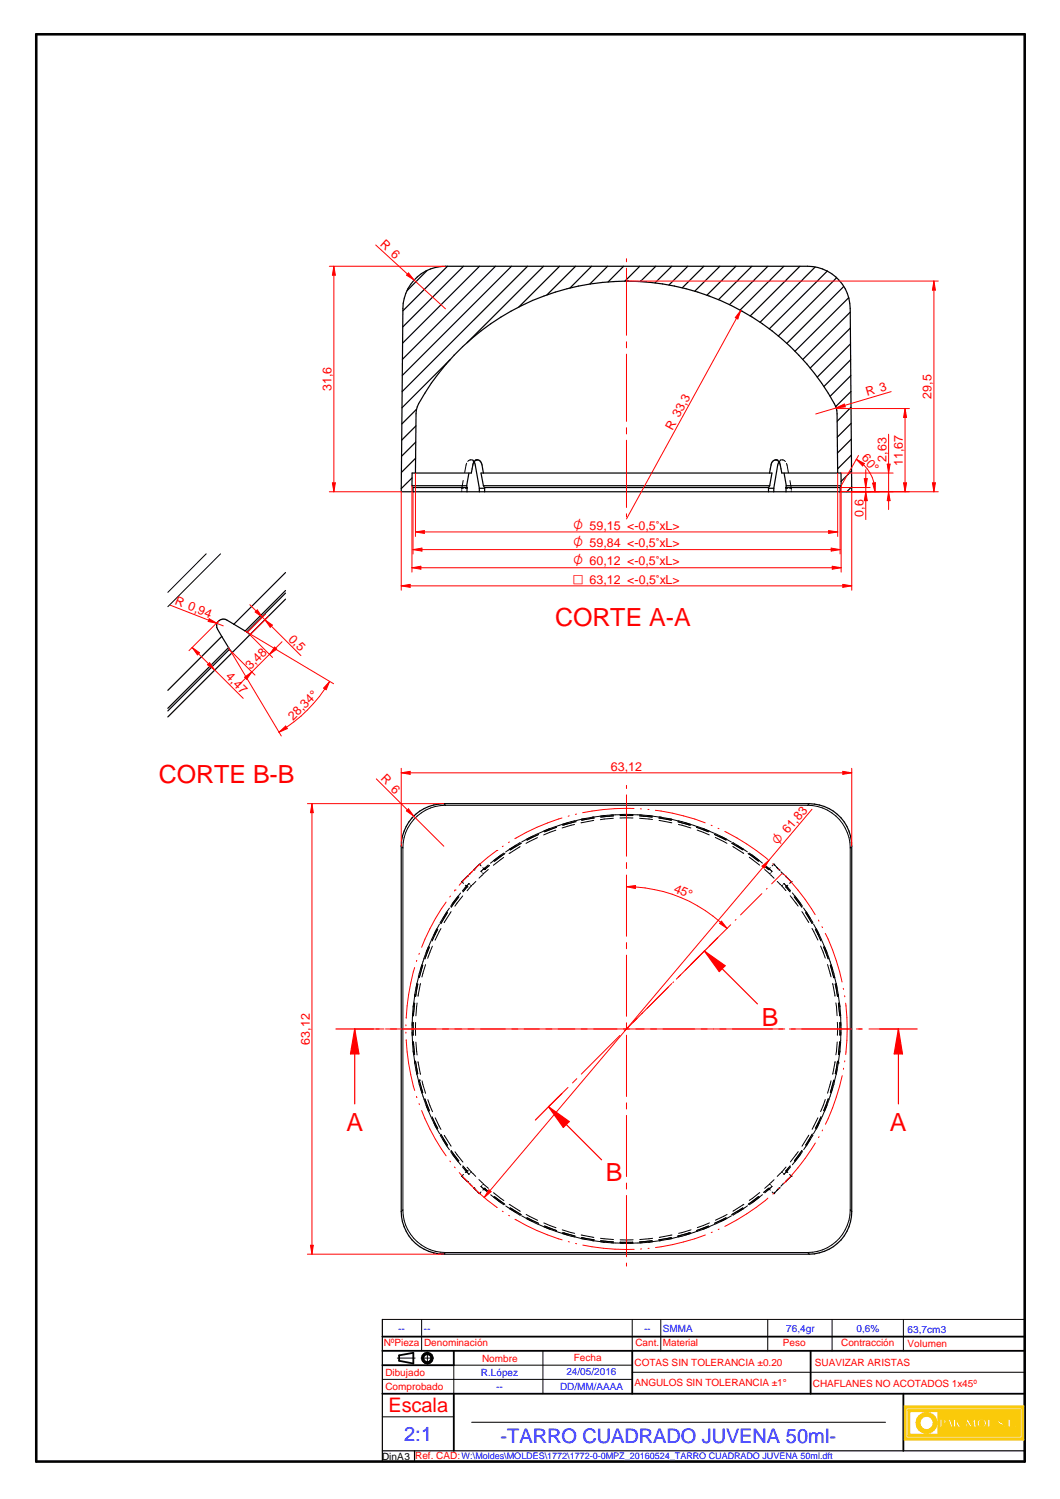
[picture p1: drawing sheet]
<svg xmlns="http://www.w3.org/2000/svg" width="297mm" height="420mm" viewBox="0 0 297 420" stroke-linecap="round" stroke-linejoin="round" font-family="sans-serif">
<path d="M10.2 9.6h276.9v400.1h-276.9z" fill="none" stroke="#000" stroke-width=".72"/>
<g fill="none" stroke="#000" stroke-width=".51">
<path d="M107.1 374.7h180M107.1 378.6h180M111.8 379.9v1.5M115.8 379.2v3M227.2 378.6v12.1M107.1 390.7h180M107.1 382.7h20.1M253.2 390.7v16"/>
<circle cx="119.7" cy="380.7" r="1.13"/>
<circle cx="119.7" cy="380.7" r="1.5"/>
</g>
<path d="M107.1 369.8v39.9h180v-39.9M107.1 406.7h180M116.2 406.7v3" fill="none" stroke="#000" stroke-width=".34"/>
<g fill="none" stroke="#000" stroke-width=".28">
<path d="M118.2 369.8v8.8M119.8 378.9v3.5M152.1 378.6v12.1M185.2 369.8v8.8M215.1 369.8v8.8M233.2 369.8v8.8M253.2 369.8v8.8M107.1 397.1h20.1M107.1 386.6h70.1M111.3 380.7h5M118 380.7h3.5M127.2 382.7v8"/>
<path d="M132.2 398.7h116"/>
</g>
<g fill="#faca0a">
<path d="M253.4 394.1v9.5h33.5v-9.5zM253.9 394.6h32.5v8.5h-32.5z" fill-rule="evenodd"/>
<path d="M254.4 395.1v7.4h31.5v-7.4zM281.3 399.7a.3 .3 0 0 1 .6 0 .3 .3 0 0 1-.6 0zM282.4 397.8h.7v2h.9v.2h-1.6zM284.3 399.7a.28 .28 0 0 1 .5 0 .28 .28 0 0 1-.5 0zM254.9 395.6h7.9v6.4h-7.9zM263.4 397.8h1.1a.68 .68 0 0 1 .6 .9 .68 .68 0 0 1-.9 .4h-.2v.9h-.6zM265.8 397.8h.6l.6 2.2h-.6l-.2-.5h-.6l-.2 .5h-.3zM267.2 397.8h.6v1l.8-1h.3l-.5 .7 .8 1.5h-.7l-.6-1-.1 1h-.6zM269.3 398.7h.8v.3h-.8zM270.9 397.8h.4l.8 1.5 .8-1.5h.4l.3 2.2h-.7l-.1-1.3-.8 1.3h-.2l-.7-1.3-.1 1.3h-.4zM274.1 398.1a1.34 1.34 0 0 1 2.1 0 1.34 1.34 0 0 1-.4 2 1.34 1.34 0 0 1-1.9-.8l-.1-.4zM276.8 397.8h.6v2h.9v.2h-1.5zM279.7 398.1a.81 .81 0 0 1 .8-.4 .81 .81 0 0 1 .6 .6l-.3 .2a.41 .41 0 0 0-.3-.5 .41 .41 0 0 0-.5 .3l.1 .1a.85 .85 0 0 1 1 .5 .85 .85 0 0 1-.3 1.1h-.2a.7 .7 0 0 1-.7 0 .7 .7 0 0 1-.3-.7l.3-.1a.42 .42 0 0 0 .2 .6 .42 .42 0 0 0 .5-.3l-.3-.3a.88 .88 0 0 1-.6-1.1z" fill-rule="evenodd"/>
</g>
<path d="M263.4 397.8h1.1a.68 .68 0 0 1 .6 .9 .68 .68 0 0 1-.9 .4h-.2v.9h-.6zM265.8 397.8h.6l.6 2.2h-.6l-.2-.5h-.6l-.2 .5h-.3zM267.2 397.8h.6v1l.8-1h.3l-.5 .7 .8 1.5h-.7l-.6-1-.1 1h-.6zM270.9 397.8h.4l.8 1.5 .8-1.5h.4l.3 2.2h-.7l-.1-1.3-.8 1.3h-.2l-.7-1.3-.1 1.3h-.4zM274.1 398.1a1.34 1.34 0 0 1 2.1 0 1.34 1.34 0 0 1-.4 2 1.34 1.34 0 0 1-1.9-.8l-.1-.4zM279.6 398.4a.79 .79 0 0 1 .6-.7 .79 .79 0 0 1 .9 .4v.3l-.3 .1a.41 .41 0 0 0-.3-.5 .41 .41 0 0 0-.5 .3l.4 .2" fill="none" stroke="#faca0a" stroke-width=".34"/>
<circle cx="280.4" cy="398.5" r=".17" fill="#faca0a"/>
<path d="M280.4 398.5a.78 .78 0 0 1 .7 .5 .78 .78 0 0 1-.1 .8" fill="none" stroke="#faca0a" stroke-width=".34"/>
<circle cx="281" cy="399.8" r=".17" fill="#faca0a"/>
<path d="M281 399.8l-.6 .3" fill="none" stroke="#faca0a" stroke-width=".34"/>
<circle cx="280.4" cy="400.1" r=".17" fill="#faca0a"/>
<path d="M279.8 399.4l.1-.2a.42 .42 0 0 0-.3 .5 .42 .42 0 0 0 .5 .3l.3 .1" fill="none" stroke="#faca0a" stroke-width=".34"/>
<circle cx="279.8" cy="399.5" r=".17" fill="#faca0a"/>
<path d="M279.8 399.5l.5 .4" fill="none" stroke="#faca0a" stroke-width=".34"/>
<circle cx="280.3" cy="399.9" r=".17" fill="#faca0a"/>
<path d="M280.7 399.6l-.4 .3" fill="none" stroke="#faca0a" stroke-width=".34"/>
<circle cx="280.7" cy="399.6" r=".17" fill="#faca0a"/>
<path d="M279.6 398.4l.1 .5 1 .7" fill="none" stroke="#faca0a" stroke-width=".34"/>
<path d="M257.4 397a2.92 2.92 0 0 1 3.2-.9 2.92 2.92 0 0 1 2 2.6h-1.1a1.89 1.89 0 0 0-2.8-1.5 1.89 1.89 0 0 0 0 3.3 1.89 1.89 0 0 0 2.8-1.5h1.1a2.91 2.91 0 0 1-4 2.5 2.91 2.91 0 0 1-1.2-4.5z" fill-rule="evenodd" fill="#faca0a"/>
<path d="M257.4 397a2.92 2.92 0 0 1 3.2-.9 2.92 2.92 0 0 1 2 2.6h-1.1a1.89 1.89 0 0 0-2.8-1.5 1.89 1.89 0 0 0 0 3.3 1.89 1.89 0 0 0 2.8-1.5h1.1a2.91 2.91 0 0 1-4 2.5 2.91 2.91 0 0 1-1.2-4.5z" fill="none" stroke="#faca0a" stroke-width=".34"/>
<path d="M264 398a.45 .45 0 0 1 .5 .5 .45 .45 0 0 1-.5 .4z" fill-rule="evenodd" fill="#faca0a"/>
<path d="M264 398a.45 .45 0 0 1 .5 .5 .45 .45 0 0 1-.5 .4z" fill="none" stroke="#faca0a" stroke-width=".34"/>
<path d="M265.9 398.3l.2 1h-.5z" fill="#faca0a"/>
<path d="M265.9 398.3l.2 1h-.5z" fill="none" stroke="#faca0a" stroke-width=".34"/>
<path d="M274.8 398.1a.86 .86 0 0 1 1.1 .9 .86 .86 0 0 1-1.2 .7 1.24 1.24 0 0 1 .1-1.6z" fill-rule="evenodd" fill="#faca0a"/>
<g fill="none" stroke="#faca0a" stroke-width=".34">
<path d="M253.4 394.1h33.5v9.5h-33.5zM253.9 394.6h32.5v8.5h-32.5zM254.4 395.1h31.5v7.4h-31.5zM254.9 395.6h7.9v6.4h-7.9zM269.3 398.7h.8v.3h-.8zM274.8 398.1a.86 .86 0 0 1 1.1 .9 .86 .86 0 0 1-1.2 .7 1.24 1.24 0 0 1 .1-1.6zM276.8 397.8h.6v2h.9v.2h-1.5zM282.4 397.8h.7v2h.9v.2h-1.6z"/>
<circle cx="281.6" cy="399.8" r=".3"/>
<circle cx="284.5" cy="399.8" r=".3"/>
</g>
<g fill="none" stroke="#000" stroke-width=".28">
<path d="M112.4 237.2l.5 .5M112.9 237.7v101.4M124.4 225.3l.4 .4M124.8 225.7a11.9 11.9 0 0 0-11.9 12M124.8 225.7h101.5M140.2 239.8l-2.7 2.1M141.2 239.1l-2.9 2.2M141.5 239.3l-2.9 2.1M143.5 237.9l2.5-1.6-3 2M144.6 236.9l-2.9 1.9M145.8 237.3l-3.1 1.9M145.8 236.2l-3.1 1.8"/>
<path d="M149.1 234.7l-1.4 .8M149.2 234.4l-3 1.6M150.6 234.8l-3.2 1.6M150.7 233.7l-3.3 1.6M150.9 233.9l-1.8 .8M154.1 232.3l-3.3 1.3M155.7 232.7l-3.3 1.3M155.8 231.6l-3.4 1.3M156 231.9l-3.4 1.2M159 230.6l-3.3 1.1M161 231.1l-3.5 1M161 230.1l-3.4 1"/>
<path d="M161.2 230.3h.1M161.2 230.3l-3.5 1M161.2 230.3l-3.1 .9M162.9 229.7l-2.1 .5M164.2 229.4l-1.3 .3M164.3 229.6l-1.3 .3M166.4 230l-3.6 .6M166.4 229l-3.5 .7M166.5 229.3l-2.2 .3M169.4 228.6l-3.5 .5M171.9 229.4l-3.7 .3M171.9 228.4l-3.6 .3"/>
<path d="M172 228.7l-3.7 .3M173.7 229.3h3.7M173.7 228.6h3.6M173.7 228.3h3.7M173.8 228.6h3.6M174.7 228.3l-3.5 .2M176.4 228.3l3.5 .2M179.2 228.7l1.2 .1M179.2 229.4l3.6 .3M179.2 228.4l3.6 .3M180.4 228.8l2.4 .2M181.7 228.6l3.4 .5"/>
<path d="M184.6 229.3l3.5 .6M184.7 229.3l3.5 .6M184.7 230l3.6 .6M184.7 229l3.6 .6M185.1 229.1h.1M186.9 229.4l1.4 .3M188.3 229.7l2 .5M189.9 230.3l3.1 .9M190 230.3l3 .9M190.1 230.1l3.4 1M190.1 231.1l3.5 1M192 230.6l3.4 1.1"/>
<path d="M193 231.2l.4 .1M195.3 231.6l3.4 1.3M195.4 232.7l3.4 1.3M197 232.3l3.2 1.3M198.5 233.1l-3.3-1.2 3.3 1.3M200.2 233.9l3.3 1.6M200.4 233.6l3.3 1.6M200.4 234.7l3.3 1.7M201.9 234.4l3 1.6M205.1 236.3l3.1 1.9zM205.3 236.1l3.1 1.9M205.4 237.3l3 1.9"/>
<path d="M206.5 236.9l2.9 1.9M209.7 239.3l2.9 2.1zM209.9 239.1l3 2.2M210.9 239.8l2.8 2.1M226.3 225.7a11.9 11.9 0 0 1 12 12M226.8 225.3l-.5 .4M238.3 237.7v101.4M238.7 237.2l-.4 .5M123.1 259l-1.5 3.1M125.2 255.6l-.1 .1M125.4 255.8l-1.9 3.1M125.9 254.6l-2.6 4.1"/>
<path d="M126.4 255.5l-1.9 3.1M127.3 252.6l-.3 .5M128.6 251.4l-2.2 2.9M129.1 250.3l-2.8 3.7M129.4 247.1h.1M129.4 247.1l.5 .5M129.7 251.1l-2.2 2.9M130.4 248.1l.5 .5-1.1 1.3 1.1-1.3M130.8 248.3h.1M130.8 248.3l-1.2 1.4M130.9 248.5v.1M130.9 248.6h.1"/>
<path d="M131 248.1l-.2 .2M131 245.5l-1.6 1.6M131 245.6h.1M131 245.6l-.8 .8M131.4 247.7l-1.1 1.3M131.4 247.7l.3 .2M131.4 247.7l-.2 .1M131.9 248.1l.2 .2M132.1 248.3l-1.2 1.4M132.2 248.2l-.1 .1M132.3 244.3l-.8 .9M132.8 243.8h.1"/>
<path d="M133.3 247.1l-.9 .9M133.6 243l-.8 .8M134.3 242.2h.1M134.3 242.2l.5 .5M134.3 242.2l-.3 .4M134.3 242.2l-1.6 1.6M134.8 244.2l.2 .2M135 244.1l-.2 .1M135.2 245.2l-1 .9M135.3 244.7l.2 .2M135.3 243.2l.5 .5M135.5 244.9l-.1 .1"/>
<path d="M135.5 243.6l.1 .1M135.5 243.6l-.2 .2M135.8 243.7h.1M136.1 243.1l-1.3 1.1M136.8 243.7l-1.3 1.2M136.8 242.4l-1.3 1.2M137.2 242.6l-1.5 1.1M141.1 240.3l-2.8 2.2M210 240.3l2.9 2.2M214.3 243.7l1.3 1.2M214.3 242.4l1.4 1.2M215 243.1l1.3 1.1"/>
<path d="M215.4 243.8h.1M215.5 243.7l-.1 .1M215.6 243.6h.1M215.6 244.9l.2 .1M215.7 243.6l.2 .2M215.9 243.2l-.6 .5-1.3-1.1 1.4 1.2M215.9 244.7l-.3 .2M215.9 245.2l1 1M216.2 244.1l.1 .1M216.3 244.2l-.2 .3M216.8 242.2h.1M216.8 242.2l-.4 .5"/>
<path d="M216.8 242.2l1.6 1.6M217.6 243.1l.8 .7M217.8 247.1l1 .9M218.4 243.9h.1M218.8 244.3l.9 .9M218.9 248.2l.2 .1M219.1 248.3l1.1 1.3M219.3 248.1l-.2 .2M219.7 247.7l-.2 .1M219.7 247.7l1.2 1.2M219.7 247.7l.2 .2M220.1 245.5l1.6 1.6"/>
<path d="M220.1 245.6h.1M220.1 245.6l.5 .4M220.2 248.1l.1 .2M220.2 248.6h.1M220.2 248.6l1.2 1.4M220.3 248.6h.1M220.3 248.3l1.2 1.3M220.3 248.3v.1M220.8 248.1l-.5 .5M221.4 246.8l.3 .3M221.4 251.1l2.2 2.9M221.7 247.1h.1"/>
<path d="M221.7 247.1l-.4 .5M222 250.3l2.2 2.7M222.5 251.4l2.2 2.9M222.7 251.1l2.2 2.9M224.2 253.6l.5 .7M224.7 255.5l2 3.1M225.2 254.5l1.9 2.9M225.7 255.8l1.9 3.1-1.8-3.1M225.9 255.5l1.9 3.1M228 259l1.6 3M116.2 278.8h.1M116.2 278.8l-.4 3.5"/>
<path d="M116.8 275.7l-.6 3.6M117.1 275.8l-.6 3.5M117.1 275.8l-.6 3.6M117.3 273.6l-.7 3.4M117.8 275.7l-.7 3.6M118.2 270.4l-1 3.5M118.4 270.6l-.9 3.4M118.5 270.5l-1 3.4M118.8 268.6l-1 3.3M119.3 270.4l-1.1 3.5M119.4 267.8l-.4 1M119.4 266.9l-.6 1.7"/>
<path d="M120.1 265.3l-.7 1.6M120.4 265.4l-1.3 3.3M120.8 263.7l-1.3 3.2M121.2 265.2l-1.4 3.4M121.9 262l-.8 1.7M121.9 261.9l-.8 1.8M122.4 260.3l-1.6 3.3M122.6 260.5l-.7 1.4M122.7 260.5l-.8 1.5M123.6 260.3l-1.7 3.2M227.5 260.2l1.7 3.3M228.5 260.5l.7 1.4"/>
<path d="M228.5 260.5l.7 1.5M228.7 260.3l1.6 3.2M229.2 262l.9 1.7M229.2 261.9l.8 1.8M230 265.2l1.3 3.4M230.3 263.7l1.4 3.2M230.8 265.4l1.3 3.4zM231 265.2l2.3 6.7M231.9 270.3l1 3.5M232.7 270.5l.1 .4M232.7 270.6l.1 .3M232.8 270.9l.9 3.1"/>
<path d="M232.8 270.9l.8 3.1M232.9 270.4l1 3.5M233.3 275.6l.7 3.6M233.6 274h.1M233.7 274h.1M233.8 273.6l.5 2.1M234 275.8l.7 3.5-.6-3.5M234.3 275.7l.7 3.5M234.3 275.7l.3 1.3M234.9 278.8l.4 3.4M115.5 286.6v3.6M115.5 289.3l.2 3.5"/>
<path d="M115.6 292.1l.3 3.6M115.7 284.1l-.2 3.4M115.8 286.6l-.1 3.5M115.8 286.6v3.6M115.8 294.6l.4 3.4M115.9 292v1.2M115.9 292.1l.1 1.1M115.9 293.2l.3 2.3M115.9 283.5v1.2M115.9 281.1l-.3 3.6M116 293.2l.2 2.5M116 283.5l-.1 1.3"/>
<path d="M116.2 297.6l1.1 5.6M116.2 281.1l-.3 2.4M116.2 281.2l-.2 2.3M116.4 297.4l.7 3.5M116.5 297.5l.6 3.5M116.5 286.6v3.6M116.5 292.1l.4 3.6M116.9 281.1l-.4 3.6M117.1 297.6l.7 3.6M234 297.5l-.7 3.6M234.2 281.1l.4 3.6M234.6 299.8l-.3 1.3"/>
<path d="M234.6 292.1l-.4 3.6M234.7 286.6v3.6M234.7 297.4l-.6 3.5zM234.9 297.9h.1M234.9 281.1l.4 3.6M235 297.5l-.6 3.6M235.2 293.2l-.3 2.4M235.2 281.1l.4 3.6M235.3 292l-.1 1.2M235.3 294.5l-.4 3.4M235.4 286.6v3.6M235.5 284l.1 3.5"/>
<path d="M235.6 292.1l-.4 3.6M235.6 286.6v3.6M235.6 289.3l-.1 3.4M116.8 300.9v.2M117.3 302.9l.9 3.5M117.5 302.8h.1M117.5 302.8l1 3.5M117.5 302.8l.9 3.1M117.8 304.9l2.3 6.7M118.3 303l1 3.5M119 308l1.3 3.4M119.1 308l1.3 3.4"/>
<path d="M119.5 309.9l1.3 3.2M119.9 308.2l1.3 3.4M120.9 313.3l1.6 3.2M121.1 313.1l1.5 3.2zM121.6 314.7l1.6 3.1M122 313.3l1.6 3.3M123.4 318.2l1.8 3.1M124.1 319.4l1.8 2.9M124.5 318.2l1.9 3.1M226.7 318.2l-2 3.1M227.1 319.3l-1.9 2.9M227.8 318.1l-1.9 3.1"/>
<path d="M229.2 313.3l-1.6 3.2M229.2 314.8l-.7 1.4M229.6 314.7l-1.6 3.1M230.1 313l-1.6 3.3M230.3 313.2l-1.6 3.3M231.3 308.2l-1.3 3.4M231.7 309.9l-1.3 3.2M232.1 308l-1.3 3.3zM232.8 305.9l-.1 .3M232.9 302.9l-1 3.5M233.3 304.9l-2.2 6.6M233.6 302.8l-.8 3.1"/>
<path d="M233.7 302.8l-.9 3.1M233.9 302.9l-1 3.5M234.3 301.1l-.5 2M112.9 339.1l-.5 .5M112.9 339.1a11.9 11.9 0 0 0 11.9 12M125.1 320.5l-1.6-2.6 1.9 3.1M126.3 322.8l2.1 2.9M126.4 322.5l2.2 2.9M126.8 323.1l1.8 2.3M127 323.8l2.1 2.7M127.5 322.8l2.2 2.9M129.4 329.6h.1"/>
<path d="M129.4 329.6l1.6 1.7M129.6 327.2l1.2 1.3M129.7 326.8l1.2 1.4M129.8 326.9l1.1 1.3M129.9 329.2l-.5 .4M130.2 330.4l.8 .8M130.3 327.9l1.1 1.2M130.8 328.5l.2 .2M130.8 328.4v.1M130.9 328.2h.1M130.9 327.2l1.2 1.3M130.9 328.2l-.5 .5"/>
<path d="M131 331.2h.1M131.2 328.9l.2 .2M131.5 331.6l.8 .8M131.6 329l-.2 .1M132.1 328.5l-.2 .2M132.1 328.5l.1 .1M132.3 328.8l1 .9M132.7 333l1.6 1.6M132.8 332.9h.1M132.8 333l.7 .8M134.2 330.6l1 1M134.3 334.6h.1"/>
<path d="M134.8 332.6l1.3 1.1M134.8 332.6l.2 .1M134.8 334.1l-.5 .5M135 332.3l-.2 .3M135.3 333l.2 .2M135.3 333.6l.5-.5 1.4 1.2M135.3 331.8l.2 .1M135.5 333.2h.1M135.5 331.9l1.4 1.2M135.5 333.2l1.4 1.1M135.5 331.9l-.2 .2M135.6 333.1h.2"/>
<path d="M135.8 333.1h.1M135.8 333.1l1.3 1.1M137.5 334.9l2.8 2.1M138.3 334.3l2.9 2.2M138.3 335.5l2.9 2.2M138.5 335.4l2.3 1.7M138.6 335.4l2.2 1.7M140.8 337.1l.6 .4M140.8 337.1l.7 .5M141.7 338l3 1.9M142.7 337.6l3.1 1.9M142.7 338.8l3.1 1.9"/>
<path d="M142.9 338.5l3.1 1.9M143 338.6l3.1 1.9M208.2 338.6l-.6 .3M208.2 338.5l-3.1 1.9M208.4 338.8l-3 1.8M208.4 337.6l-3 1.9M209.5 338l-3 1.9M212.6 335.4l-2.3 1.7M212.6 335.4l-2.9 2.1M212.9 334.3l-2.9 2.2M212.9 335.5l-2.9 2.2M213.7 334.9l-2.8 2.1"/>
<path d="M215.3 333.1h.1M215.3 333.1l.6 .5M215.4 333.1h.1M215.4 333.1l-1.4 1.1M215.6 333.1l.1 .1M215.6 331.9l-1.3 1.2M215.6 331.9l.3 .2M215.7 333.2l-1.4 1.1M215.8 331.8l-.2 .1M215.9 333l-.2 .2M216.2 332.4l.1 .2M216.3 332.6l-1.2 1.1"/>
<path d="M216.3 332.6l-.2 .1M216.4 334.1l.4 .5M216.8 334.6h.1M216.9 330.7l-1 .9M217.2 334.2l-.4 .4M218.4 333h.1M218.4 333l-.8 .8M218.5 333l-1.7 1.6M218.8 328.8l-1 .9M219.1 328.5l-.2 .1M219.1 328.5l.1 .2M219.5 328.9l.2 .2"/>
<path d="M219.6 331.6l-.8 .9M219.9 329l-.2 .1M220.1 331.2h.1M220.2 328.2h.1M220.2 328.2l.1 .1M220.3 327.1l-1.2 1.4M220.3 328.5h.1M220.3 328.5l-.2 .2M220.9 330.4l-.8 .8M220.9 327.8l-1.2 1.3M221.3 329.2l.4 .4M221.4 326.8l-1.2 1.4"/>
<path d="M221.4 326.8l-1.1 1.4 .5 .5M221.5 327.1l-1.2 1.4M221.7 329.6h.1M221.7 329.6l-1.6 1.7M223.7 322.8l-2.2 2.9M224.2 323.7l-2.2 2.8M224.3 323.1l-1.7 2.3M224.7 322.5l-2.1 2.9M224.9 322.7l-2.2 3M225.8 320.9l1.8-3-1.8 3.1M238.3 339.1l.4 .5M238.3 339.1a11.9 11.9 0 0 1-12 12"/>
<path d="M124.8 351.1l-.4 .4M124.8 351.1h101.5M146.2 340.8l3.1 1.6M147.4 340.4l3.3 1.7M147.5 341.5l3.2 1.7M147.6 341.3l1.5 .8M147.7 341.3l1.4 .8M149.1 342.1l1.9 .8M149.1 342.1l1.7 .8M150.9 343.2l3.2 1.3M152.4 342.8l3.4 1.3M152.4 343.9l1.7 .7"/>
<path d="M152.6 343.6l2.4 1M154.1 344.6l5 1.6M155 344.6l1 .3M155 344.6l.9 .3M157.6 344.7l3.4 1M157.6 345.8l3.5 .9M157.6 345.5l3.5 1M157.8 345.5l3.4 1M160.8 346.6l3.4 .8M162.9 346.2l3.5 .6M162.9 347.2l3.6 .6M162.9 346.8l1.4 .4"/>
<path d="M163 346.9l1.3 .3M164.3 347.2l2.2 .3M166 347.7h.1M166 347.7l3.4 .4M168.3 347.1l3.6 .3M168.3 347.8l2.4 .2M168.3 348.1l3.6 .3M168.4 347.8l2.3 .2M170.7 348l1.3 .1M170.7 348l1.2 .1M171.2 348.3l3.5 .1M173.7 348.2h3.6"/>
<path d="M173.8 348.2h3.6M173.8 347.5h3.6M173.8 348.5h3.6M180 348.3l-3.5 .1M180.4 348l-1.2 .1M182.7 347.8l-2.3 .2M182.8 347.8l-2.4 .2M182.9 347.1l-3.6 .3M182.9 348.1l-3.6 .3M185.2 347.7l-3.5 .4M188.1 346.9l-3.5 .6M188.2 346.9l-3.5 .6"/>
<path d="M188.3 346.2l-3.6 .6M188.3 347.2l-3.6 .6M189.9 346.5h.1M190.3 346.6l-3.4 .8M193 345.6l-3.1 .9M193.4 345.5l-.4 .1M193.6 345.7l-3.5 1M193.6 344.7l-3.4 1M195.4 345.1l-3.3 1.1M197.1 344.6l-1.7 .5M198.5 343.7l-3.3 1.2M198.5 343.6l-3.3 1.3"/>
<path d="M198.8 343.9l-1.7 .7M198.8 342.8l-3.4 1.3M200.3 343.2l-3.2 1.3M202 342.1l-1.8 .8M202.1 342.1l-1.9 .8M203.5 341.3l-1.5 .8M203.7 341.5l-3.3 1.6M203.8 340.4l-3.3 1.6M205 340.8l-3.1 1.6M226.3 351.1l.5 .4M107.1 369.8h180M177.2 369.8v8.8"/>
<path d="M127.2 382.7h50M177.2 384.6h109.9"/>
</g>
<path d="M115.8 379.2l-4 .7M127.2 378.6v4.1M177.2 378.6v12.1M111.8 381.4l4 .8M127.2 390.7v16" fill="none" stroke="#000" stroke-width=".51"/>
<path d="M115.4 229.3a12.2 12.2 0 0 1 9-4h102.4a11.9 11.9 0 0 1 11.9 11.9v102.4a11.9 11.9 0 0 1-11.9 11.9h-102.4a11.9 11.9 0 0 1-12-11.9v-102.4a12.3 12.3 0 0 1 3-7.9z" fill="none" stroke="#000" stroke-width=".34"/>
<g fill="none" stroke="#f00" stroke-width=".28">
<path d="M139.2 238.4h.1M139.2 238.4a59.1 59.1 0 0 0-10.5 9.7M141 237.2l-.2 .1M142.7 236l-.2 .2M157.5 229.3a61.5 61.5 0 0 0-13.2 5.8M159.5 228.7l-.3 .1M161.5 228.2l-.3 .1M175.6 220.1v.9M175.6 222.8v17.2M177.7 226.6a61.6 61.6 0 0 0-14.4 1.2M179.5 226.7h.2M181.6 226.9h.3"/>
<path d="M183.6 227.1a60.1 60.1 0 0 1 14 3.5M199.3 231.3l.3 .1M201.2 232.2l.3 .1M203.1 233a63.1 63.1 0 0 1 12.1 7.9M125 252.9a55.2 55.2 0 0 0-6.8 12.6M126.2 251.2l-.2 .2M127.5 249.5h.1M127.5 249.5l-.2 .2M175.6 241.8v1.7M175.6 245.3v17.1M204.8 259.2l-6 6M206.2 257.7l-.2 .2"/>
<path d="M213.5 250.5l-6 6M215 249l-.2 .2M216.5 242.1l.2 .2M218.1 243.5l.2 .2M219.2 244.7l-3 3M219.6 245a60 60 0 0 1 8.8 11.4M229.4 257.9l.1 .3M230.3 259.8l.2 .2M116.2 271.2a60.2 60.2 0 0 0-2.4 14.2M116.8 269.2l-.1 .3M117.5 267.2l-.1 .3M175.6 264.2v1.7"/>
<path d="M175.6 267.7v17.2M187.3 276.7l-6 6M188.8 275.2l-.2 .2M196 268l-6 5.9M197.5 266.4l-.2 .3M231.3 261.6a56.8 56.8 0 0 1 4.7 13.7M236.3 277l.1 .3M236.7 279.1v.3M99.4 288.4h8.2M108 288.4h111.9M113.7 287.2v.3M113.7 289.3v.3"/>
<path d="M113.8 291.4v.2a61.9 61.9 0 0 0 2.4 14M175.6 286.7v1.7M175.6 290.2v17.1M178.6 285.4l-3 3M180 283.9l-.2 .2M221.2 288.4h17.6M236.4 299.4l-.1 .3M236.7 297.3v.3M237 281.2a61.4 61.4 0 0 1 0 14.4M240 288.4h1.7M243.5 288.4h8.3M116.7 307.3l.1 .3"/>
<path d="M117.4 309.3l.1 .3M118.2 311.3a58.7 58.7 0 0 0 6.8 12.7M175.6 309.1v1.8M175.6 312.6v17.2M229.5 318.6l-.1 .3M230.5 316.7l-.1 .3M236 301.5a64.2 64.2 0 0 1-4.7 13.6M126.1 325.4l.1 .3M127.3 327.1l.3 .2M128.7 328.7a58 58 0 0 0 10.6 9.8M140.8 339.5l.2 .1M175.6 331.6v1.7"/>
<path d="M175.6 335.1v17.2M215.2 335.8a60.8 60.8 0 0 1-12.1 7.9M216.8 334.5l-.2 .2M218.3 333l-.2 .2M228.5 320.4a59.9 59.9 0 0 1-8.9 11.4M142.5 340.7l.3 .1M144.3 341.8a59.6 59.6 0 0 0 13.2 5.7M159.3 348l.3 .1M161.3 348.5l.3 .1M163.3 349a61.5 61.5 0 0 0 14.4 1.2M175.6 354v.9M179.8 350.1h-.3"/>
<path d="M181.9 349.9h-.3M197.7 346.2a64 64 0 0 1-14 3.5M199.6 345.4l-.3 .1M201.5 344.5l-.2 .1"/>
</g>
<path d="M104.6 288.4h-5.2v21M246.5 288.4h5.3" fill="none" stroke="#f00" stroke-width=".34"/>
<path d="M99.4 288.4l1.2 7h-2.4z" fill="#f00"/>
<path d="M99.4 288.4l1.2 7h-2.4zM251.8 288.4v21" fill="none" stroke="#f00" stroke-width=".34"/>
<path d="M251.8 288.4l1.1 7h-2.3z" fill="#f00"/>
<path d="M94.1 288.4h5.3M251.8 288.4l1.1 7h-2.3zM251.8 288.4h5.2" fill="none" stroke="#f00" stroke-width=".34"/>
<g fill="none" stroke="#000" stroke-width=".34">
<path d="M117 77.6a11.8 11.8 0 0 1 7.8-3h101.5a11.9 11.9 0 0 1 12 11.8l.4 51.4h-126.3l.5-51.4a11.9 11.9 0 0 1 4.1-8.8zM119.7 75.8l-5.6 5.6M125.4 74.6l-12.5 12.5M129.9 74.6l-17 17.1M134.4 74.6l-21.6 21.6M138.9 74.6l-26.1 26.1M143.3 74.6l-30.6 30.6M147.8 74.6l-35.1 35.2M152.3 74.6l-21.4 21.5M156.8 74.6l-11.4 11.5M161.3 74.6l-8.1 8.1M165.8 74.6l-6.1 6.2"/>
<path d="M170.3 74.6l-5 5M174.8 74.6l-4.4 4.4M179.3 74.6l-4.2 4.2M183.8 74.6l-4.3 4.3M188.3 74.6l-4.7 4.7M192.7 74.6l-5.2 5.3M197.2 74.6l-6 6.1M201.7 74.6l-7 7M206.2 74.6l-8.1 8.2M210.7 74.6l-9.4 9.4M215.2 74.6l-10.8 10.8M219.7 74.6l-12.3 12.3"/>
<path d="M224.2 74.6l-14 14M228.4 74.8l-15.4 15.5M231.8 76l-16.2 16.2M234.4 77.9l-16.3 16.3M236.4 80.3l-15.9 16M237.8 83.4l-15 15.1M238.3 87.5l-13.3 13.3M238.3 91.9l-11.3 11.3M238.3 96.4l-9.3 9.3M116.5 119.4l-3.9 4M116.7 114.7l-4.1 4.1M126.2 100.8l-13.6 13.5"/>
<path d="M238.4 100.8l-7.5 7.5M238.4 105.3l-5.8 5.8M238.5 109.7l-4.3 4.3M238.5 114.2l-3.9 3.9M238.5 118.7l-3.9 3.9M115.4 136.1h15.4M115.4 136.1l.3 .6M115.5 133.9l-3.1 3M115.7 136.7h15.2M115.7 136.7v1.1M116.4 132.6l.2-16.6a9.5 9.5 0 0 1 2.4-5.8 66.5 66.5 0 0 1 115.2 3.8l.4 2 .1 16.6M116.5 128.4l-4 4"/>
<path d="M116.5 123.9l-4 4M130.8 136.1l.1 .6M130.9 136.7v1.1M131.4 132.6l-.6 3.5M132.8 129.5l.4 .8 1.1 6.6M134.3 136.9h1.5M134.3 136.9v.9M135.5 132.6l-.4-2.3a1.25 1.25 0 0 0-.9-1.3 1.25 1.25 0 0 0-1.4 .6l-.7 3h-16.6l-.1 3.5M135.5 136.1l-.7-3.5h81.5l-.6 3.5M135.5 136.1h80.2M135.5 136.1l.3 .6M135.8 136.7h79.6"/>
<path d="M135.8 136.7v.2M135.8 136.9v.9M215.3 136.9h1.5M215.3 136.9v.9M215.4 136.7l-.1 .2M215.6 132.6l.5-2.3a1.3 1.3 0 0 1 1.3-1.4 1.3 1.3 0 0 1 1.3 1.4l.4 2.3h16.6v3.5M215.7 136.1l-.3 .6M216.8 136.9v.9M218.3 129.5l-.4 .8-1.1 6.6M219.7 132.6l.6 3.5M220.2 136.7h15.2M220.2 136.7l.1 1.1"/>
<path d="M220.3 136.1h15.4M220.3 136.1l-.1 .6M235.4 136.7v1.1M235.7 136.1l-.3 .6M238.5 123.1l-3.8 3.9M238.6 127.6l-3.9 3.8M238.6 132l-2.9 3M238.7 136.4l-1.4 1.4"/>
</g>
<g fill="none" stroke="#000" stroke-width=".28">
<path d="M129.4 136.9h.4M129.4 136.9v.3M129.4 137.5v.3M129.8 134.7l-.4 2.2M130.4 136.9h.5M130.8 129.8l-.6 2.7M132.5 129.1h.1M132.5 129.1l.3 .4M132.5 128.9h-.8l-.6 .4M133.2 128.9h.6M217.4 128.9h.6M218.7 128.9h.7l.7 .5"/>
<path d="M218.7 129.1l-.4 .4M220.3 136.9h.5M220.4 129.9l.5 2.6M221.3 136.9h.4M221.4 134.7l.3 2.2M221.7 136.9v.3M221.7 137.5v.3"/>
</g>
<path d="M175.6 72.5v.9M175.6 75.2v18.8M175.6 95.8v1.7M175.6 99.3v18.8M175.6 119.9v1.7M175.6 123.4v18.8M175.6 144v.9M87.4 225.3l.4 2.5h-.8z" fill="none" stroke="#f00" stroke-width=".28"/>
<path d="M87.4 225.3l.4 2.5h-.8z" fill="#f00"/>
<path d="M87 349h.8l-.4 2.5z" fill="none" stroke="#f00" stroke-width=".28"/>
<path d="M87 349h.8l-.4 2.5z" fill="#f00"/>
<path d="M112.4 216.6l2.5-.4v.8zM86.1 225.3h38.3M87.4 225.3v126.2M86.1 351.5h38.3" fill="none" stroke="#f00" stroke-width=".28"/>
<path d="M112.4 216.6l2.5-.4v.8z" fill="#f00"/>
<path d="M236.2 216.2l2.5 .4-2.5 .4z" fill="none" stroke="#f00" stroke-width=".28"/>
<path d="M236.2 216.2l2.5 .4-2.5 .4z" fill="#f00"/>
<path d="M112.4 215.3v21.9M112.4 216.6h126.3M238.7 215.3v21.9M113.9 227.3l.6-.6 1.5 2.1z" fill="none" stroke="#f00" stroke-width=".28"/>
<path d="M113.9 227.3l.6-.6 1.5 2.1z" fill="#f00"/>
<path d="M93.1 135.3h.9l-.4 2.5zM105.5 218.3l18.9 18.9" fill="none" stroke="#f00" stroke-width=".28"/>
<path d="M93.1 135.3h.9l-.4 2.5z" fill="#f00"/>
<path d="M93.6 74.6l.4 2.5h-.9z" fill="none" stroke="#f00" stroke-width=".28"/>
<path d="M93.6 74.6l.4 2.5h-.9z" fill="#f00"/>
<path d="M92.3 74.6h32.5M93.6 74.6v63.2M92.3 137.8h20.1M261.3 135.3h.8l-.4 2.5z" fill="none" stroke="#f00" stroke-width=".28"/>
<path d="M261.3 135.3h.8l-.4 2.5z" fill="#f00"/>
<path d="M261.7 78.8l.4 2.5h-.8z" fill="none" stroke="#f00" stroke-width=".28"/>
<path d="M261.7 78.8l.4 2.5h-.8z" fill="#f00"/>
<path d="M114.5 76.5l1.5 2-2.1-1.4zM175.6 78.8h87.3M261.7 78.8v59M238.7 137.8h24.2" fill="none" stroke="#f00" stroke-width=".28"/>
<path d="M114.5 76.5l1.5 2-2.1-1.4z" fill="#f00"/>
<path d="M105.3 68.7l19.5 17.9M115.7 154.1l2.5-.5v.9z" fill="none" stroke="#f00" stroke-width=".28"/>
<path d="M115.7 154.1l2.5-.5v.9z" fill="#f00"/>
<path d="M232.9 153.6l2.5 .5-2.5 .4z" fill="none" stroke="#f00" stroke-width=".28"/>
<path d="M232.9 153.6l2.5 .5-2.5 .4z" fill="#f00"/>
<path d="M115.7 137.8v17.5M235.4 137.8v17.5M115.4 159.1l2.5-.4v.9zM115.7 154.1h119.7" fill="none" stroke="#f00" stroke-width=".28"/>
<path d="M115.4 159.1l2.5-.4v.9z" fill="#f00"/>
<path d="M233.2 158.7l2.5 .4-2.5 .5z" fill="none" stroke="#f00" stroke-width=".28"/>
<path d="M233.2 158.7l2.5 .4-2.5 .5z" fill="#f00"/>
<path d="M115.4 136.1v24.3M235.7 136.1v24.3M115.4 159.1h120.3M116.4 149.1l2.5-.4v.8z" fill="none" stroke="#f00" stroke-width=".28"/>
<path d="M116.4 149.1l2.5-.4v.8z" fill="#f00"/>
<path d="M232.2 148.7l2.5 .4-2.5 .4z" fill="none" stroke="#f00" stroke-width=".28"/>
<path d="M232.2 148.7l2.5 .4-2.5 .4z" fill="#f00"/>
<path d="M116.4 132.6v17.8M234.7 132.6v17.8M116.4 149.1h118.3M112.4 164.2l2.5-.4v.8z" fill="none" stroke="#f00" stroke-width=".28"/>
<path d="M112.4 164.2l2.5-.4v.8z" fill="#f00"/>
<path d="M236.2 163.8l2.5 .4-2.5 .4z" fill="none" stroke="#f00" stroke-width=".28"/>
<path d="M236.2 163.8l2.5 .4-2.5 .4z" fill="#f00"/>
<path d="M112.4 137.8v27.6M238.7 137.8v27.6M253.2 135.3h.8l-.4 2.5zM112.4 164.2h126.3" fill="none" stroke="#f00" stroke-width=".28"/>
<path d="M253.2 135.3h.8l-.4 2.5z" fill="#f00"/>
<path d="M253.6 114.5l.4 2.5h-.8z" fill="none" stroke="#f00" stroke-width=".28"/>
<path d="M253.6 114.5l.4 2.5h-.8z" fill="#f00"/>
<path d="M234.3 114.3l2.3-1.1 .3 .8zM234.6 114.5h20.2M253.6 114.5v23.3M238.7 137.8h16.1" fill="none" stroke="#f00" stroke-width=".28"/>
<path d="M234.3 114.3l2.3-1.1 .3 .8z" fill="#f00"/>
<path d="M207.6 87l-.8 2.4-.8-.4zM249.7 109.8l-21.1 6.2" fill="none" stroke="#f00" stroke-width=".28"/>
<path d="M207.6 87l-.8 2.4-.8-.4z" fill="#f00"/>
<path d="M207.6 87l-32 58.5M249 137.8l.4 2.5h-.8z" fill="none" stroke="#f00" stroke-width=".28"/>
<path d="M249 137.8l.4 2.5h-.8z" fill="#f00"/>
<path d="M248.6 130.1h.8l-.4 2.5z" fill="none" stroke="#f00" stroke-width=".28"/>
<path d="M248.6 130.1h.8l-.4 2.5z" fill="#f00"/>
<path d="M235.7 132.6h14.6M238.7 137.8h11.6M244.5 135.4l.8-.1-.1 2.5zM249 121.7v21.1" fill="none" stroke="#f00" stroke-width=".28"/>
<path d="M244.5 135.4l.8-.1-.1 2.5z" fill="#f00"/>
<path d="M239.9 128.7l2.3 1.2-.5 .7z" fill="none" stroke="#f00" stroke-width=".28"/>
<path d="M239.9 128.7l2.3 1.2-.5 .7z" fill="#f00"/>
<path d="M238.7 137.8h7.8M239.9 128.7a10.5 10.5 0 0 1 5.3 9.1M240.6 127.7l-4.9 8.4M242.6 137.8l.4 2.5h-.8z" fill="none" stroke="#f00" stroke-width=".28"/>
<path d="M242.6 137.8l.4 2.5h-.8z" fill="#f00"/>
<path d="M242.2 134.2h.8l-.4 2.5z" fill="none" stroke="#f00" stroke-width=".28"/>
<path d="M242.2 134.2h.8l-.4 2.5z" fill="#f00"/>
<path d="M235.4 137.8h8.4M235.4 136.7h8.4M242.6 131.7v13.9M202.2 258.2l1.6 2-2.2-1.4z" fill="none" stroke="#f00" stroke-width=".28"/>
<path d="M202.2 258.2l1.6 2-2.2-1.4z" fill="#f00"/>
<path d="M175.6 248.5l2.5-.3v.8z" fill="none" stroke="#f00" stroke-width=".28"/>
<path d="M175.6 248.5l2.5-.3v.8z" fill="#f00"/>
<path d="M175.6 248.5a40.1 40.1 0 0 1 28.2 11.7M137 333.5l.6 .5-1.9 1.7z" fill="none" stroke="#f00" stroke-width=".28"/>
<path d="M137 333.5l.6 .5-1.9 1.7z" fill="#f00"/>
<path d="M213.5 242.8l2-1.7-1.3 2.2z" fill="none" stroke="#f00" stroke-width=".28"/>
<path d="M213.5 242.8l2-1.7-1.3 2.2z" fill="#f00"/>
<path d="M227.5 226.8l-91.8 108.9M188.3 275.7l-10.8 10.8M190.8 273.2l-1.3 1.2M197.4 266.6l-5.4 5.3M173.7 290.2l-10.8 10.9M176.2 287.8l-1.2 1.2M159.2 304.8l-5.5 5.4M161.6 302.3l-1.2 1.2" fill="none" stroke="#f00" stroke-width=".28"/>
<path d="M193.7 270.3l3.7-3.7 14.9 14.8M157.4 306.5l-3.7 3.7" fill="none" stroke="#f00" stroke-width=".34"/>
<path d="M197.4 266.6l5.8 4.1-1.7 1.6z" fill="#f00"/>
<path d="M197.4 266.6l5.8 4.1-1.7 1.6zM153.7 310.2l14.9 14.9" fill="none" stroke="#f00" stroke-width=".34"/>
<path d="M153.7 310.2l5.8 4.2-1.6 1.6z" fill="#f00"/>
<path d="M201.1 262.8l-3.7 3.8M153.7 310.2l5.8 4.2-1.6 1.6zM153.7 310.2l-3.7 3.7" fill="none" stroke="#f00" stroke-width=".34"/>
<g fill="none" stroke="#000" stroke-width=".34">
<path d="M62.1 178.4l-15.1 15.1M62.1 178.4l2 3.1M65.5 175l-2-1.2a1.89 1.89 0 0 0-2.2 .3 1.89 1.89 0 0 0-.3 2.3l1.1 2M65.5 175l3.2 1.9M68.7 176.9l.5 .2M69.2 177.1l.8 .8M70 177.9l-4.9 5M80 160.5l-14.5 14.5M80 165.5l-11.3 11.4M80 166.2l-10.8 10.9M80 167.9l-10 10M64.1 181.5l-17.1 17"/>
<path d="M64.1 181.5l.2 .5M64.3 182l-17.3 17.3M64.3 182l.8 .9M65.1 182.9l-18.1 18.1"/>
</g>
<path d="M57.8 155.2l-10.8 10.8M61.8 155.2l-14.8 14.9" fill="none" stroke="#000" stroke-width=".28"/>
<path d="M58.1 186.3l.6-.5 1.5 2z" fill="none" stroke="#f00" stroke-width=".28"/>
<path d="M58.1 186.3l.6-.5 1.5 2z" fill="#f00"/>
<path d="M53.8 181.5l2.1 1.5-.6 .6z" fill="none" stroke="#f00" stroke-width=".28"/>
<path d="M53.8 181.5l2.1 1.5-.6 .6z" fill="#f00"/>
<path d="M58.6 173.4l2.2 1.3-2.5-.5zM61.3 174.1l-8.3 8.3M53.8 181.5l14.4 14.2" fill="none" stroke="#f00" stroke-width=".28"/>
<path d="M58.6 173.4l2.2 1.3-2.5-.5z" fill="#f00"/>
<path d="M47.7 169.6l14.9 5.8M68.5 189.8l2.1-1.5-1.5 2.1z" fill="none" stroke="#f00" stroke-width=".28"/>
<path d="M68.5 189.8l2.1-1.5-1.5 2.1z" fill="#f00"/>
<path d="M77 181.4l.6 .5-2.1 1.5z" fill="none" stroke="#f00" stroke-width=".28"/>
<path d="M77 181.4l.6 .5-2.1 1.5z" fill="#f00"/>
<path d="M70 177.9l6.4 6.4M79 179.9l-11.9 12M65.1 182.9l6.4 6.3M78.2 205.2l1.9-1.7 .4 .7z" fill="none" stroke="#f00" stroke-width=".28"/>
<path d="M78.2 205.2l1.9-1.7 .4 .7z" fill="#f00"/>
<path d="M92.4 191l-1 2.3-.7-.4z" fill="none" stroke="#f00" stroke-width=".28"/>
<path d="M92.4 191l-1 2.3-.7-.4z" fill="#f00"/>
<path d="M68.7 176.9l24.8 14.7M74.3 173.7l2 1.5-.6 .6zM64.1 181.5l14.7 24.8M92.4 191a41.2 41.2 0 0 1-14.2 14.2" fill="none" stroke="#f00" stroke-width=".28"/>
<path d="M74.3 173.7l2 1.5-.6 .6z" fill="#f00"/>
<path d="M71.5 171.5l.6-.6 1.4 2.1z" fill="none" stroke="#f00" stroke-width=".28"/>
<path d="M71.5 171.5l.6-.6 1.4 2.1z" fill="#f00"/>
<path d="M70 169.5l14.3 14.3M74.4 172.1l-5.1 5.1M75.1 172.8l-5.1 5.1" fill="none" stroke="#f00" stroke-width=".28"/>
<g font-size="7" fill="#f00">
<text x="155.6" y="175.4">CORTE A-A</text>
<text x="44.5" y="219.6">CORTE B-B</text>
<text x="213.4" y="287.4">B</text>
<text x="97.1" y="316.9">A</text>
<text x="249.4" y="316.9">A</text>
<text x="169.8" y="331.1">B</text>
</g>
<text font-size="5.6" fill="#f00" x="108.8" y="395.7">Escala</text>
<g font-size="5.6" fill="#00f">
<text x="113.3" y="403.8">2:1</text>
<text x="140.3" y="404.6">-TARRO CUADRADO JUVENA 50ml-</text>
</g>
<g font-size="3.9" fill="#f00">
<text x="160.7" y="148.5">O 59,15 &lt;-0,5vxL&gt;</text>
<text x="160.7" y="153.4">O 59,84 &lt;-0,5vxL&gt;</text>
<text x="160.7" y="158.5">O 60,12 &lt;-0,5vxL&gt;</text>
<text x="160.6" y="163.6">q 63,12 &lt;-0,5vxL&gt;</text>
<text x="218.1" y="237.1" transform="rotate(-50 218.1 237.1)">O 61,83</text>
</g>
<g font-size="3.5" fill="#f00">
<text x="106.3" y="68.8" transform="rotate(42 106.3 68.8)">R 6</text>
<text x="92.9" y="109.6" transform="rotate(-90 92.9 109.6)">31,6</text>
<text x="243" y="111.1" transform="rotate(-16 243 111.1)">R 3</text>
<text x="261.1" y="111.8" transform="rotate(-90 261.1 111.8)">29,5</text>
<text x="188.4" y="120.7" transform="rotate(-61 188.4 120.7)">R 33,3</text>
<text x="241.3" y="128.5" transform="rotate(49 241.3 128.5)">60°</text>
<text x="248.4" y="129.5" transform="rotate(-90 248.4 129.5)">2,63</text>
<text x="253" y="130.6" transform="rotate(-90 253 130.6)">11,67</text>
<text x="242" y="144.8" transform="rotate(-90 242 144.8)">0,6</text>
<text x="48.8" y="169.3" transform="rotate(21 48.8 169.3)">R 0,94</text>
<text x="80.7" y="179.3" transform="rotate(45 80.7 179.3)">0,5</text>
<text x="63.1" y="189.9" transform="rotate(45 63.1 189.9)">4,47</text>
<text x="70.2" y="187.8" transform="rotate(-45 70.2 187.8)">3,48</text>
<text x="82.1" y="202.1" transform="rotate(-45 82.1 202.1)">28,34°</text>
<text x="171.2" y="216">63,12</text>
<text x="106.5" y="218.5" transform="rotate(45 106.5 218.5)">R 6</text>
<text x="188.6" y="250" transform="rotate(22 188.6 250)">45°</text>
<text x="86.8" y="292.8" transform="rotate(-90 86.8 292.8)">63,12</text>
</g>
<g font-size="2.8" fill="#f00">
<text x="107.5" y="377.4">NºPieza</text>
<text x="118.8" y="377.4">Denominación</text>
<text x="178.1" y="377.4">Cant.</text>
<text x="185.8" y="377.4">Material</text>
<text x="219.4" y="377.4">Peso</text>
<text x="235.7" y="377.4">Contracción</text>
<text x="254.3" y="377.6">Volumen</text>
<text x="135.1" y="381.7">Nombre</text>
<text x="160.8" y="381.5">Fecha</text>
<text x="177.8" y="382.9">COTAS SIN TOLERANCIA ±0.20</text>
<text x="228.3" y="383">SUAVIZAR ARISTAS</text>
<text x="108" y="385.6">Dibujado</text>
<text x="108" y="389.5">Comprobado</text>
<text x="177.8" y="388.5">ANGULOS SIN TOLERANCIA ±1°</text>
<text x="227.8" y="388.7">CHAFLANES NO ACOTADOS 1x45º</text>
<text x="116.4" y="409.1">Ref. CAD:W:\Moldes\MOLDES\1772\1772-0-0MPZ_20160524_TARRO CUADRADO JUVENA 50ml.dft</text>
</g>
<g font-size="2.8" fill="#00f">
<text x="111.6" y="373.4">--</text>
<text x="118.8" y="373.4">--</text>
<text x="180.5" y="373.4">--</text>
<text x="185.7" y="373.4">SMMA</text>
<text x="220.3" y="373.4">76,4gr</text>
<text x="240" y="373.4">0,6%</text>
<text x="254.3" y="373.5">63,7cm3</text>
<text x="134.7" y="385.6">R.López</text>
<text x="139.1" y="389.6">--</text>
<text x="157" y="389.6">DD/MM/AAAA</text>
<text x="158.7" y="385.5">24/05/2016</text>
</g>
<text font-size="2.8" x="107.1" y="409.1">DinA3</text>
</svg>
